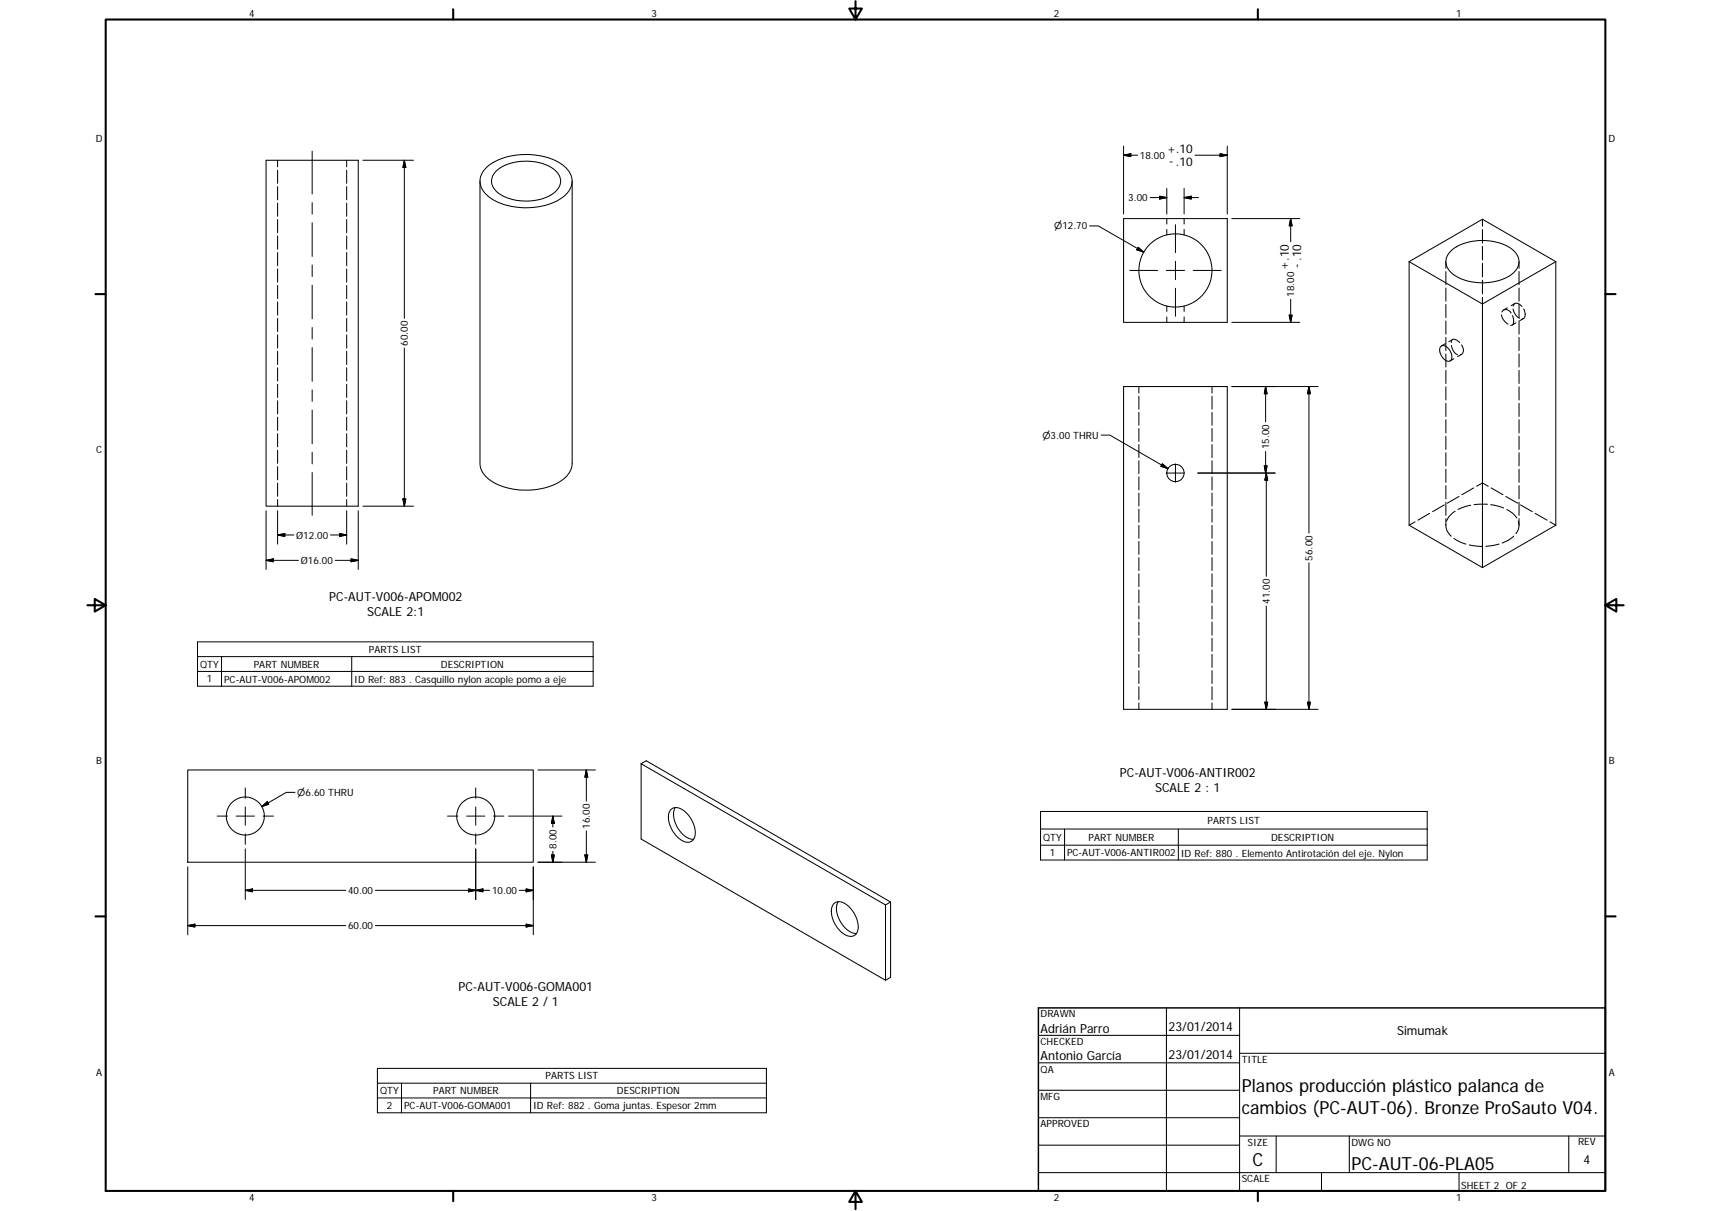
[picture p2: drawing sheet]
<svg xmlns="http://www.w3.org/2000/svg" width="594mm" height="420mm" viewBox="0 0 594 420" stroke-linecap="round" stroke-linejoin="round" font-family="sans-serif">
<g fill="none" stroke="#000" stroke-width=".36">
<path d="M92.4 55.6h32v120h-32zM96.4 55.6v2.3M96.4 59v4.6M120.4 55.6v2.3M120.4 59v4.6M168.9 58.1a23.4 23.4 0 0 1 21.6-3.3 10.6 10.6 0 0 1 8.1 7.3 7.9 7.9 0 0 1-5.4 7.7 24.4 24.4 0 0 1-23.5-1.5 6.3 6.3 0 0 1-.8-10.2zM172.3 59.3a17.8 17.8 0 0 1 19.5-.9 5 5 0 0 1 2.9 4.5 5 5 0 0 1-3 4.5 18.1 18.1 0 0 1-19-.7 4.6 4.6 0 0 1-.4-7.4zM96.4 64.7v4.6M96.4 70.5v4.5M96.4 76.2v4.6M120.4 64.7v4.6M120.4 70.5v4.5"/>
<path d="M120.4 76.2v4.6M166.7 62.8v98a8.6 8.6 0 0 0 5.5 7.1 24.6 24.6 0 0 0 22.9-1.3 7.5 7.5 0 0 0 3.6-5.8v-98M390.1 75.8h36v36h-36zM405.1 75.8v1.9M405.1 79.6v1.9M411.1 75.8v1.9M411.1 79.6v1.9M514.7 76.1l-25.4 14.7M514.7 76.1l25.5 14.7M514.7 76.1v2.3M514.7 79.6v4.7M96.4 81.9v4.6"/>
<path d="M96.4 87.6v4.6M96.4 93.3v4.6M96.4 99v4.6M120.4 81.9v4.6M120.4 87.6v4.6M120.4 93.3v4.6M120.4 99v4.6M489.3 90.8v91.4M502 90.8v2.3M502 94.2v4.6M502 99.9v4.6M503.6 87.2a17.8 17.8 0 0 1 15.9-3.2 9.8 9.8 0 0 1 7.8 5.7 5.9 5.9 0 0 1-3.9 6.4 19.1 19.1 0 0 1-19.2-1.2 4.9 4.9 0 0 1-.6-7.7z"/>
<path d="M514.7 85.5v4.7M514.7 91.4v4.7M514.7 97.2v4.8M527.4 90.8v2.3M527.4 94.2v4.6M527.4 99.9v4.6M540.2 90.8l-25.5 14.7-25.4-14.7M540.2 90.8v91.4M96.4 104.8v4.5M96.4 110.5v4.5M96.4 116.2v4.6M120.4 104.8v4.5"/>
<path d="M120.4 110.5v4.5M120.4 116.2v4.6M405.1 106.2v1.9M405.1 110v1.8M411.1 106.2v1.9M411.1 110v1.8M501.8 119.3l-1.3 .7M502 105.6v4.6M502 111.4v4.5M502 117.1v4.5M503.9 118.9a1.12 1.12 0 0 1 .7-1.2 1.12 1.12 0 0 1 1.3 .4l.9 .8M503.9 119.8a4.2 4.2 0 0 0 2.2 3.3"/>
<path d="M504.4 117.8l-1.3 .8M507.5 119.7a2.17 2.17 0 0 1-.4 3.4M514.7 103.1v93.8M521.3 109.2l.6 1.6 1.7 1.7M521.5 108.3a1.78 1.78 0 0 1 1.7-.9 1.78 1.78 0 0 1 1.5 1.2M523.4 106.8l-1.3 .8M525.2 109.5a2.55 2.55 0 0 1-.4 3.4h-.3M525.4 107.2l.1 .4a4.8 4.8 0 0 0 2.1 2.8M525.4 106.2a1.44 1.44 0 0 1 1.3-1.1 1.44 1.44 0 0 1 1.4 .9l.4 .4M526 105.3l-1.3 .8M526.4 112l-1.3 .8M527.4 105.6v4.6"/>
<path d="M527.4 111.4v4.5M527.4 117.1v4.5M528.9 110.5l-1.2 .8M529 107.2l.1 .1a2.12 2.12 0 0 1-.6 3.3M96.4 121.9v4.6M96.4 127.6v4.6M96.4 133.3v4.6M96.4 139v4.6M120.4 121.9v4.6M120.4 127.6v4.6M120.4 133.3v4.6M120.4 139v4.6"/>
<path d="M390.1 134.1h36v112h-36zM395.4 134.1v2.3M395.4 137.5v4.4M420.8 134.1v2.3M420.8 137.5v4.4M500.2 120.3a2.08 2.08 0 0 1 3.1 1.1 2.65 2.65 0 0 1 0 3.9 3.7 3.7 0 0 1-3.1-5zM502 122.8v4.6M502 128.5v4.6M502 134.2v4.6M502 139.9v4.6M504.8 124.5l-1.3 .7M507.4 123l-1.3 .7"/>
<path d="M527.4 122.8v4.6M527.4 128.5v4.6M527.4 134.2v4.6M527.4 139.9v4.6M96.4 144.8v4.5M96.4 150.5v4.5M96.4 156.2v4.6M120.4 144.8v4.5M120.4 150.5v4.5M120.4 156.2v4.6M395.4 143.1v4.5M395.4 148.7v4.4"/>
<path d="M395.4 154.3v4.4M395.4 159.9v4.4M420.8 143.1v4.5M420.8 148.7v4.4M420.8 154.3v4.4M420.8 159.9v4.4M502 145.6v4.6M502 151.4v4.5M502 157.1v4.5M527.4 145.6v4.6M527.4 151.4v4.5M527.4 157.1v4.5"/>
<path d="M96.4 161.9v4.6M96.4 167.6v4.6M96.4 173.3v2.3M120.4 161.9v4.6M120.4 167.6v4.6M120.4 173.3v2.3M395.4 165.5v4.5M395.4 171.1v4.5M395.4 176.7v4.5M420.8 165.5v4.5M420.8 171.1v4.5M420.8 176.7v4.5"/>
<path d="M496.4 178.1l-4.1 2.4M501.5 175.2l-4.1 2.3M502 162.8v4.6M502 168.5v4.6M502 174.2v4.6M502 179.9v2.3M505.3 177.4a6.9 6.9 0 0 0-3 3.4M506.6 172.3l-4.1 2.3M510.6 175.3l-4.4 1.5M511.7 169.3l-4.1 2.4M512.7 168.7l2-1.1 2.1 1.1M516.5 175l-4.7 .1"/>
<path d="M517.6 175.1l4.5 1.2M517.8 169.3l4 2.4M522.9 172.3l4 2.3M523.2 176.8a8.4 8.4 0 0 1 3.5 2.9M527.4 162.8v4.6M527.4 168.5v4.6M527.4 174.2v4.6M527.4 179.9v2.3M528 175.2l4 2.3M533 178.1l4.1 2.4M395.4 182.3v4.5M395.4 187.9v4.4"/>
<path d="M395.4 193.5v4.5M395.4 199.1v4.4M420.8 182.3v4.5M420.8 187.9v4.4M420.8 193.5v4.5M420.8 199.1v4.4M489.3 182.2l25.4 14.7M491.3 181.1l-2 1.1M502 181.9a5 5 0 0 0 1.9 4.2M504.8 186.8l2.1 1.2 2.1 .8M510.1 189.1l4.6 .5M520.5 188.8l-4.6 .7"/>
<path d="M525.6 186l-1.3 1-2.7 1.4M527.2 180.8a4.5 4.5 0 0 1-.9 4.4M538.2 181.1l2 1.1M540.2 182.2l-25.5 14.7M395.4 204.7v4.4M395.4 210.3v4.4M395.4 215.9v4.5M420.8 204.7v4.4M420.8 210.3v4.4M420.8 215.9v4.5M395.4 221.5v4.5M395.4 227.1v4.5"/>
<path d="M395.4 232.7v4.5M395.4 238.3v4.5M420.8 221.5v4.5M420.8 227.1v4.5M420.8 232.7v4.5M420.8 238.3v4.5M395.4 243.9v2.2M420.8 243.9v2.2M65.2 267.1h120v32h-120zM222.6 265v26.1l84.9 49M222.6 265l1.8-1.1 84.8 49M222.6 265l84.9 49"/>
<path d="M233.1 280.8a3.6 3.6 0 0 1 4.7 .8 9.2 9.2 0 0 1 3.3 9.1 2.82 2.82 0 0 1-4.6 .8 9.5 9.5 0 0 1-4.1-9.8zM234.4 280.2a8.4 8.4 0 0 0 2.2 8.8 5.8 5.8 0 0 0 4.2 2.2M289.4 313.7a3.2 3.2 0 0 1 4.6 .2 9.4 9.4 0 0 1 3.6 9.5 2.82 2.82 0 0 1-4.5 .7 9.4 9.4 0 0 1-4.1-9.7zM291 312.8a8.4 8.4 0 0 0 2.6 9.3 5.6 5.6 0 0 0 3.8 1.8M307.5 314v26.1M309.2 312.9v26.2l-1.7 1M309.2 312.9l-1.7 1.1M360.5 359.2h69.9M405 349.7v63.5M430.4 349.7v63.5M360.5 368.7h69.9M360.5 378.3h69.9"/>
<path d="M430.4 365.4h127M360.5 387.8h69.9M360.5 397.3h69.9M430.4 394.1h127M443.1 394.1v12.7M468.5 394.1v12.7M544.7 394.1v12.7M360.5 406.8h196.9M458.8 406.8v6.4M506.6 406.8v6.4"/>
<circle cx="408.1" cy="93.8" r="12.7"/>
<circle cx="408.1" cy="164.1" r="3"/>
<circle cx="85.2" cy="283.1" r="6.6"/>
<circle cx="165.2" cy="283.1" r="6.6"/>
</g>
<g fill="none" stroke="#000" stroke-width=".71">
<path d="M36.7 6.8h520.7v406.4h-520.7zM157.3 3.2v3.6M297 .4v6.4l-2.2-3.8h4.5l-2.3 3.8M436.7 3.2v3.6M33.1 102h3.6M557.4 102h3.6M30.3 210h6.4l-3.8-2.2v4.4l3.8-2.2M557.4 210l3.8 2.2v-4.4l-3.8 2.2h6.3M33.1 317.9h3.6M557.4 317.9h3.6M157.3 413.2v3.6M297 413.2l2.3 3.8h-4.5l2.2-3.8v6.3"/>
<path d="M436.7 413.2v3.6"/>
</g>
<path d="M360.5 349.7h196.9v63.5h-196.9z" fill="none" stroke="#000" stroke-width=".51"/>
<g fill="none" stroke="#000" stroke-width=".35">
<path d="M108.4 52.4v14.9M126 55.6h17.6M140.4 55.6v54.9M140.4 55.6l.5 2.5h-1zM390.1 53.8l2.5-.5v1zM390.1 53.8h4.9M390.1 50.7v23.6M414.9 53.8h11.2M423.6 53.3l2.5 .5-2.5 .5zM426.1 50.7v23.6M108.4 70.3v4M108.4 77.3v11.7"/>
<path d="M378.3 78.4h3l15.8 9.1M402.6 68.1l2.5 .5-2.5 .5zM405.1 65.4v8.9M405.1 68.6h-5.8M408.1 78v9.7M411.1 65.4v8.9M411.1 68.6l2.5-.5v1zM411.1 68.6h5M427.7 75.8h23.6M448.1 75.8v8.1M448.1 75.8l.5 2.5h-1zM108.4 91.9v4"/>
<path d="M108.4 98.9v11.7M392.3 93.8h9.6M395.2 85.8l1.9 1.7-2.4-.8zM405 93.8h6.3M408.1 90.7v6.3M414.3 93.8h9.7M108.4 113.6v4M408.1 100v9.7M427.7 111.8h23.6M447.6 109.3h1l-.5 2.5zM448.1 103.8v8M108.4 120.6v11.7"/>
<path d="M108.4 135.3v4M140.4 120.8v54.8M427.7 134.1h30M439.4 134.1v12.2M439.4 134.1l.5 2.5h-.9zM454.5 134.1v50.9M454.5 134.1l.5 2.5h-1zM108.4 142.3v11.7M108.4 157v4M382.3 151h3.1l20.1 11.6M439.4 156.6v7.5M92.4 177.2v20.4"/>
<path d="M96.4 177.2v11.6M108.4 163.9v14.9M120.4 177.2v11.6M124.4 177.2v20.4M126 175.6h17.6M139.9 173.1h1l-.5 2.5zM403.6 160.9l1.9 1.7-2.4-.8zM405 164.1h6.3M408.1 161v6.3M415.9 164.1h26.9M439 161.6h.9l-.5 2.5zM439.7 164.1v35.9"/>
<path d="M439.7 164.1l.5 2.5h-1zM92.4 194.4l2.5-.5v1zM92.4 194.4h11.2M96.4 185.6l2.5-.5v1zM96.4 185.6h5.6M114.8 185.6h5.6M116.4 194.4h8M117.9 185.1l2.5 .5-2.5 .5zM121.9 193.9l2.5 .5-2.5 .5zM454.5 195.3v50.8M439.7 210.2v35.9M68.6 222.7h137.3v15.4h-137.3z"/>
<path d="M68.6 227.8h137.3M68.6 233h137.3M76.9 227.8v10.3M122.1 227.8v10.3M427.7 246.1h30M439.2 243.6h1l-.5 2.5zM454 243.6h1l-.5 2.5zM85.2 273.4v3.6M85.2 280v6.3M90.9 279.8l1.9-1.6 .5 .8zM102.4 274.9h-3l-8.5 4.9M165.2 273.4v3.6"/>
<path d="M165.2 280v6.3M186.8 267.1h19.9M203.6 267.1v10.9M203.6 267.1l.5 2.5h-1zM75.4 283.1h3.6M82 283.1h6.3M85.2 289.3v3.6M85.2 294.5v17.6M91.3 283.1h3.6M155.4 283.1h3.6M162 283.1h6.4M165.2 289.3v3.6"/>
<path d="M165.2 294.5v17.6M171.4 283.1h3.6M176.6 283.1h18.5M186.8 299.1h19.9M191.5 296.6h1l-.5 2.5zM192 283.1v3.9M192 283.1l.5 2.5h-1zM192 295.3v3.8M203.1 296.6h1l-.5 2.5zM203.6 288.3v10.8M361.3 281.5h134.2v16.9h-134.2zM361.3 287.6h134.2"/>
<path d="M361.3 293.2h134.2M369.6 287.6v10.8M409.1 287.6v10.8M65.2 300.8v23.5M85.2 308.9l2.5-.5v1zM85.2 308.9h34.9M130.3 308.9h39.7M162.7 308.4l2.5 .5-2.5 .5zM165.2 308.9l2.5-.5v1zM180.3 308.9h4.9M182.7 308.4l2.5 .5-2.5 .5zM185.2 300.8v23.5"/>
<path d="M65.2 321.1l2.5-.5v1zM65.2 321.1h54.9M130.3 321.1h54.9M182.7 320.6l2.5 .5-2.5 .5zM131 375.8h135.1M131 370.7h135.1v15.4h-135.1zM139.4 375.8v10.3M184.2 375.8v10.3M131 380.9h135.1"/>
</g>
<g fill="#000" stroke="#000" stroke-width=".35">
<path d="M140.4 55.6l.5 2.5h-1zM390.1 53.8l2.5-.5v1zM423.6 53.3l2.5 .5-2.5 .5zM402.6 68.1l2.5 .5-2.5 .5zM411.1 68.6l2.5-.5v1zM448.1 75.8l.5 2.5h-1zM395.2 85.8l1.9 1.7-2.4-.8zM447.6 109.3h1l-.5 2.5zM439.4 134.1l.5 2.5h-.9zM454.5 134.1l.5 2.5h-1zM139.9 173.1h1l-.5 2.5zM403.6 160.9l1.9 1.7-2.4-.8z"/>
<path d="M439 161.6h.9l-.5 2.5zM439.7 164.1l.5 2.5h-1zM92.4 194.4l2.5-.5v1zM96.4 185.6l2.5-.5v1zM117.9 185.1l2.5 .5-2.5 .5zM121.9 193.9l2.5 .5-2.5 .5zM439.2 243.6h1l-.5 2.5zM454 243.6h1l-.5 2.5zM90.9 279.8l1.9-1.6 .5 .8zM203.6 267.1l.5 2.5h-1zM191.5 296.6h1l-.5 2.5zM192 283.1l.5 2.5h-1z"/>
<path d="M203.1 296.6h1l-.5 2.5zM85.2 308.9l2.5-.5v1zM162.7 308.4l2.5 .5-2.5 .5zM165.2 308.9l2.5-.5v1zM182.7 308.4l2.5 .5-2.5 .5zM65.2 321.1l2.5-.5v1zM182.7 320.6l2.5 .5-2.5 .5z"/>
</g>
<g font-size="6.3">
<text x="431.1" y="379">Planos producción plástico palanca de</text>
<text x="431.1" y="386.6">cambios (PC-AUT-06). Bronze ProSauto V04.</text>
<text x="434.8" y="404.7">C</text>
<text x="469.2" y="406">PC-AUT-06-PLA05</text>
</g>
<g font-size="4.4">
<text x="114.3" y="208.4">PC-AUT-V006-APOM002</text>
<text x="127.4" y="213.6">SCALE 2:1</text>
<text x="388.8" y="269.5">PC-AUT-V006-ANTIR002</text>
<text x="401" y="274.7">SCALE 2 : 1</text>
<text x="159.2" y="343.8">PC-AUT-V006-GOMA001</text>
<text x="171.1" y="349.1">SCALE 2 / 1</text>
<text x="361.3" y="358.4">Adrián Parro</text>
<text x="405.8" y="357.8">23/01/2014</text>
<text x="485.1" y="359.2">Simumak</text>
<text x="361.3" y="367.9">Antonio García</text>
<text x="405.8" y="367.3">23/01/2014</text>
<text x="549.9" y="404">4</text>
</g>
<g font-size="4.2">
<text x="405.2" y="53.1">+.10</text>
<text x="406" y="57.3">- .10</text>
<text x="447.3" y="93.6" transform="rotate(-90 447.3 93.6)">+.10</text>
<text x="451.6" y="92.8" transform="rotate(-90 451.6 92.8)">- .10</text>
</g>
<g font-size="3.5">
<text x="86.6" y="5.8">4</text>
<text x="226.3" y="5.8">3</text>
<text x="365.9" y="5.8">2</text>
<text x="505.6" y="5.8">1</text>
<text x="33.2" y="49.4">D</text>
<text x="558.5" y="49.4">D</text>
<text x="395.8" y="55.1">18.00</text>
<text x="391.7" y="69.8">3.00</text>
<text x="449.4" y="103" transform="rotate(-90 449.4 103)">18.00</text>
<text x="141.7" y="120" transform="rotate(-90 141.7 120)">60.00</text>
<text x="440.7" y="155.8" transform="rotate(-90 440.7 155.8)">15.00</text>
<text x="33.4" y="157.3">C</text>
<text x="558.6" y="157.3">C</text>
<text x="102.8" y="187">Ø12.00</text>
<text x="104.5" y="195.8">Ø16.00</text>
<text x="455.7" y="194.5" transform="rotate(-90 455.7 194.5)">56.00</text>
<text x="440.9" y="209.5" transform="rotate(-90 440.9 209.5)">41.00</text>
<text x="128.1" y="226.5">PARTS LIST</text>
<text x="69.5" y="231.7">QTY</text>
<text x="88.1" y="231.7">PART NUMBER</text>
<text x="153.1" y="231.7">DESCRIPTION</text>
<text x="71.8" y="236.8">1</text>
<text x="77.8" y="236.8">PC-AUT-V006-APOM002</text>
<text x="123" y="236.8">ID Ref: 883 . Casquillo nylon acople pomo a eje</text>
<text x="33.4" y="265.2">B</text>
<text x="558.6" y="265.2">B</text>
<text x="204.8" y="287.5" transform="rotate(-90 204.8 287.5)">16.00</text>
<text x="419.3" y="285.9">PARTS LIST</text>
<text x="362.2" y="291.7">QTY</text>
<text x="377.9" y="291.7">PART NUMBER</text>
<text x="441.4" y="291.7">DESCRIPTION</text>
<text x="193.2" y="294.5" transform="rotate(-90 193.2 294.5)">8.00</text>
<text x="364.5" y="297.1">1</text>
<text x="370.5" y="297.1">PC-AUT-V006-ANTIR002</text>
<text x="410" y="297.2">ID Ref: 880 . Elemento Antirotación del eje. Nylon</text>
<text x="120.9" y="310.2">40.00</text>
<text x="170.9" y="310.2">10.00</text>
<text x="120.9" y="322.4">60.00</text>
<text x="361.3" y="353">DRAWN</text>
<text x="361.3" y="362.5">CHECKED</text>
<text x="431.1" y="368.7">TITLE</text>
<text x="33.4" y="373.2">A</text>
<text x="189.4" y="374.5">PARTS LIST</text>
<text x="361.3" y="372.1">QA</text>
<text x="558.6" y="373.2">A</text>
<text x="131.9" y="379.6">QTY</text>
<text x="150.4" y="379.6">PART NUMBER</text>
<text x="214.2" y="379.6">DESCRIPTION</text>
<text x="361.3" y="381.6">MFG</text>
<text x="134.3" y="384.8">2</text>
<text x="140.3" y="384.8">PC-AUT-V006-GOMA001</text>
<text x="185.1" y="384.8">ID Ref: 882 . Goma juntas. Espesor 2mm</text>
<text x="361.3" y="391.2">APPROVED</text>
<text x="433.2" y="397.5">SIZE</text>
<text x="469.2" y="397.5">DWG NO</text>
<text x="547.9" y="397.4">REV</text>
<text x="431.1" y="410.2">SCALE</text>
<text x="507.3" y="412.4">SHEET 2 OF 2</text>
<text x="86.6" y="416.7">4</text>
<text x="226.3" y="416.7">3</text>
<text x="365.9" y="416.7">2</text>
<text x="505.6" y="416.7">1</text>
</g>
<g font-size="3.3">
<text x="366" y="79.6">⌀12.70</text>
<text x="361.9" y="152.2">⌀3.00 THRU</text>
<text x="103.2" y="276.2">⌀6.60 THRU</text>
</g>
</svg>
